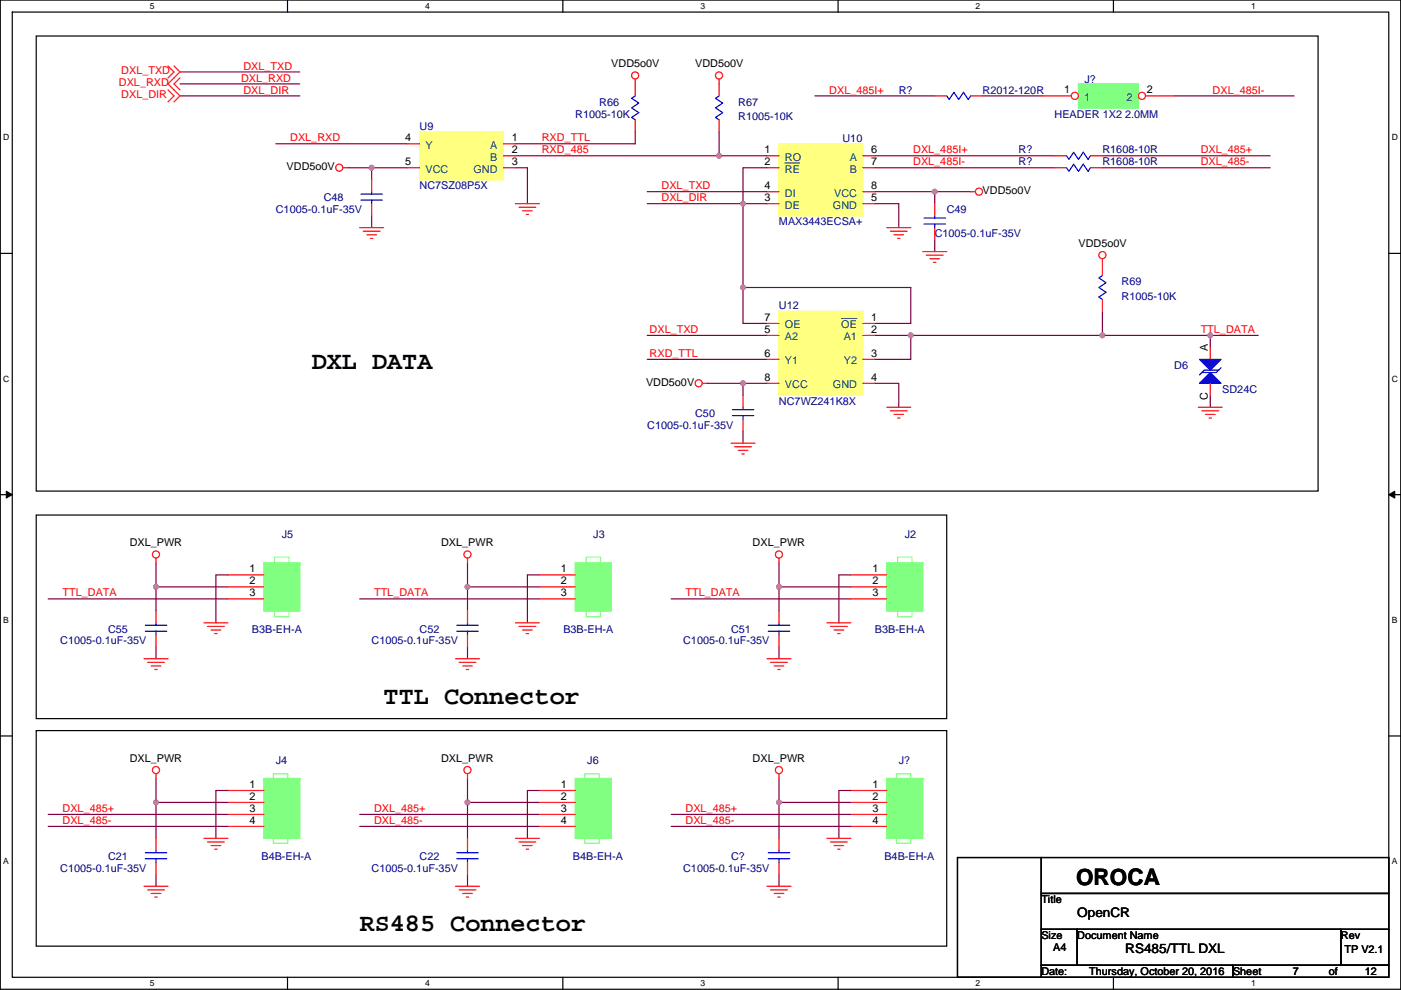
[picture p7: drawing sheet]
<svg xmlns="http://www.w3.org/2000/svg" width="297mm" height="210mm" viewBox="0 0 297 210" stroke-linecap="round" stroke-linejoin="round" font-family="sans-serif">
<path d="M.1 0h296.9v209.8h-296.9zM2.6 2.6h291.8v204.7h-291.8z" fill="none" stroke="#000" stroke-width=".25"/>
<g fill="#fff">
<path d="M31.8 .3h1v2h-1z"/>
<path d="M31.8 207.5h1v2.1h-1z"/>
</g>
<path d="M61 0v2.6M61 207.3v2.5" fill="none" stroke="#000" stroke-width=".25"/>
<g fill="#fff">
<path d="M90.1 .3h1v2h-1z"/>
<path d="M90.1 207.5h1v2.1h-1z"/>
</g>
<path d="M119.3 0v2.6M119.3 207.3v2.5" fill="none" stroke="#000" stroke-width=".25"/>
<g fill="#fff">
<path d="M148.5 .3h1v2h-1z"/>
<path d="M148.5 207.5h1v2.1h-1z"/>
</g>
<path d="M177.7 0v2.6M177.7 207.3v2.5" fill="none" stroke="#000" stroke-width=".25"/>
<g fill="#fff">
<path d="M206.9 .3h1v2h-1z"/>
<path d="M206.9 207.5h1v2.1h-1z"/>
</g>
<path d="M236.1 0v2.6M236.1 207.3v2.5" fill="none" stroke="#000" stroke-width=".25"/>
<g fill="#fff">
<path d="M265.2 .3h1v2h-1z"/>
<path d="M265.2 207.5h1v2.1h-1z"/>
<path d="M.7 28.2h1.3v2h-1.3z"/>
<path d="M295.1 28.2h1.3v2h-1.3z"/>
<path d="M.7 79.3h1.3v2.1h-1.3z"/>
<path d="M295.1 79.3h1.3v2.1h-1.3z"/>
</g>
<path d="M.1 53.7h2.5M294.4 53.7h2.6" fill="none" stroke="#000" stroke-width=".25"/>
<g fill="#fff">
<path d="M.7 130.5h1.2v2h-1.2z"/>
<path d="M295.1 130.5h1.2v2h-1.2z"/>
</g>
<path d="M.1 104.9h2.5M294.4 104.9h2.6" fill="none" stroke="#000" stroke-width=".25"/>
<path d="M1.3 104.2l1.3 .7-1.3 .7zM294.4 104.9l1.3-.7v1.4z" fill="#000" stroke="#000" stroke-width=".21"/>
<g fill="#fff">
<path d="M.7 181.7h1.2v2h-1.2z"/>
<path d="M295.1 181.7h1.2v2h-1.2z"/>
</g>
<g fill="none" stroke="#000" stroke-width=".25">
<path d="M7.7 7.6h271.8v96.6h-271.8zM7.7 109.2h193v43.2h-193zM.1 156.1h2.5M7.7 155h193v45.7h-193zM294.4 156.1h2.6M203 181.9h17.8v25.4h-17.8zM220.8 197.1h7.6v7.6h-7.6zM220.8 189.5h73.6v7.6h-73.6zM220.8 181.9h73.6v7.6h-73.6zM228.4 197.1h55.9v7.6h-55.9zM284.3 197.1h10.1v7.6h-10.1zM220.8 204.7h40.6v2.6h-40.6z"/>
<path d="M261.4 204.7h33v2.6h-33z"/>
</g>
<g fill="none" stroke="#800040" stroke-width=".25">
<path d="M38.2 17.8h25.4M38.2 15.3h25.4M38.2 20.3h25.4M58.5 30.5h27.9M73.7 35.6h5.1M78.8 35.6v2.5M78.8 35.6h7.6M109.3 35.6h2.5v7.6M109.3 33h43.2M134.7 28v2.5h-25.4M152.5 33h10.1M152.5 28v5"/>
<path d="M162.6 35.6h-5.1v25.4M172.8 20.3h25.4M185.5 33h38.1M185.5 35.6h38.1M208.3 20.3h12.7M233.7 35.6h35.6M233.7 33h35.6M249 20.3h25.4M78.8 45.7v2.6M137.2 43.2h25.4M137.2 40.7h25.4M185.5 40.7h12.7"/>
<path d="M185.5 43.2h5.1v5.1M198.2 40.7h7.6M198.2 50.8v2.6M198.2 40.7v2.5M137.2 76.2h25.4M137.2 71.1h25.4M157.5 61h35.6v7.6h-7.6M157.5 61v7.6h5.1M185.5 71.1h7.6M193.1 71.1v5.1h-7.6M193.1 71.1h40.6M233.7 71.1h22.9"/>
<path d="M233.7 66.1v5M256.6 71.1h10.2M256.6 71.1v2.6M149.9 81.3h7.6M157.5 81.3h5.1M157.5 91.5v2.5M157.5 81.3v2.5M185.5 81.3h5.1v5.1M256.6 83.8v2.6M33.1 119.4v5.1M99.1 119.4v5.1M165.2 119.4v5.1h15.2"/>
<path d="M10.2 127h38.1M33.1 124.5h15.2M33.1 124.5v5.1M33.1 137.2v2.5M48.3 121.9h-2.5v10.2M76.3 127h38.1M99.1 137.2v2.5M99.1 124.5v5.1M99.1 124.5h15.3M114.4 121.9h-2.6v10.2M142.3 127h38.1M165.2 137.2v2.5"/>
<path d="M165.2 124.5v5.1M180.4 121.9h-2.5v10.2M10.2 172.7h38.1M10.2 175.3h38.1M33.1 170.2h15.2M33.1 165.1v5.1M33.1 170.2v7.6M48.3 167.7h-2.5v10.1M76.3 175.3h38.1M76.3 172.7h38.1M99.1 170.2h15.3M99.1 165.1v5.1"/>
<path d="M99.1 170.2v7.6M114.4 167.7h-2.6v10.1M142.3 175.3h38.1M142.3 172.7h38.1M165.2 165.1v5.1h15.2M165.2 170.2v7.6M180.4 167.7h-2.5v10.1M33.1 185.4v2.6M99.1 185.4v2.6M165.2 185.4v2.6"/>
</g>
<g fill="#f0f" stroke="#f0f" stroke-width=".25">
<circle cx="78.8" cy="35.6" r=".5"/>
<circle cx="152.4" cy="33" r=".5"/>
<circle cx="193.1" cy="71.1" r=".5"/>
<circle cx="157.5" cy="43.2" r=".5"/>
<circle cx="157.5" cy="61" r=".5"/>
<circle cx="233.7" cy="71.1" r=".5"/>
<circle cx="198.2" cy="40.6" r=".5"/>
<circle cx="157.5" cy="81.3" r=".5"/>
<circle cx="256.6" cy="71.1" r=".5"/>
<circle cx="33.1" cy="170.2" r=".5"/>
<circle cx="99.1" cy="170.2" r=".5"/>
<circle cx="165.1" cy="124.5" r=".5"/>
<circle cx="99.1" cy="124.5" r=".5"/>
<circle cx="33.1" cy="124.5" r=".5"/>
<circle cx="165.1" cy="170.2" r=".5"/>
</g>
<g fill="none" stroke="#f00" stroke-width=".25">
<path d="M35.6 19.1l1.3 1.2-1.3 1.3M35.6 14l1.3 1.3-1.3 1.2M36.9 14l1.3 1.3-2.6 2.5 2.6 2.5-1.3 1.3M38.2 16.5l-1.3 1.3 1.3 1.3M134.7 16.8v1M152.5 16.8v1M72.7 35.6h1M76.3 48.3h5M77 49h3.6M77.8 49.8h2M78.5 50.6h.6M109.3 43.2h5.1"/>
<path d="M110 44h3.6M110.8 44.7h2M111.6 45.5h.5M188 48.3h5.1M188.8 49h3.5M189.5 49.8h2.1M190.3 50.6h.5M195.6 53.4h5.1M196.4 54.1h3.6M197.2 54.9h2M197.9 55.6h.5M198.2 43.2v2.5"/>
<path d="M198.2 48.3v2.5M205.8 40.7h1M233.7 54.9v1M162.6 76.2h2.6M162.6 68.6h2.6M162.6 71.1h2.6M182.9 76.2h2.6M182.9 68.6h2.6M182.9 71.1h2.6M148.9 81.3h1M155 94h5.1M155.8 94.8h3.5"/>
<path d="M156.5 95.5h2.1M157.3 96.3h.5M162.6 81.3h2.6M182.9 81.3h2.6M188 86.4h5.1M188.8 87.1h3.5M189.5 87.9h2.1M190.3 88.7h.5M254.1 86.4h5M254.8 87.1h3.6M255.6 87.9h2M256.3 88.7h.6"/>
<path d="M33.1 118.4v1M99.1 118.4v1M165.2 118.4v1M30.5 139.7h5.1M43.2 132.1h5.1M44 132.9h3.6M44.8 133.6h2M45.5 134.4h.5M96.6 139.7h5.1M99.1 129.6v2.5M99.1 134.6v2.6M109.3 132.1h5.1"/>
<path d="M110 132.9h3.6M110.8 133.6h2M111.6 134.4h.5M162.6 139.7h5.1M175.3 132.1h5.1M176.1 132.9h3.5M176.8 133.6h2.1M177.6 134.4h.5M31.3 140.5h3.6M32.1 141.2h2M32.8 142h.5M97.3 140.5h3.6"/>
<path d="M98.1 141.2h2M98.9 142h.5M163.4 140.5h3.5M164.1 141.2h2.1M164.9 142h.5M33.1 164.1v1M43.2 177.8h5.1M44 178.6h3.6M44.8 179.3h2M99.1 164.1v1M109.3 177.8h5.1M110 178.6h3.6"/>
<path d="M110.8 179.3h2M165.2 164.1v1M175.3 177.8h5.1M176.1 178.6h3.5M176.8 179.3h2.1M30.5 188h5.1M31.3 188.7h3.6M32.1 189.5h2M32.8 190.3h.5M45.5 180.1h.5M96.6 188h5.1M97.3 188.7h3.6"/>
<path d="M98.1 189.5h2M98.9 190.3h.5M111.6 180.1h.5M162.6 188h5.1M163.4 188.7h3.5M164.1 189.5h2.1M164.9 190.3h.5M177.6 180.1h.5"/>
<circle cx="134.7" cy="16" r=".76"/>
<circle cx="152.4" cy="16" r=".76"/>
<circle cx="71.9" cy="35.6" r=".76"/>
<circle cx="207.6" cy="40.6" r=".76"/>
<circle cx="233.7" cy="54.1" r=".76"/>
<circle cx="148.1" cy="81.3" r=".76"/>
<circle cx="33.1" cy="117.6" r=".76"/>
<circle cx="99.1" cy="117.6" r=".76"/>
<circle cx="165.1" cy="117.6" r=".76"/>
<circle cx="33.1" cy="163.3" r=".76"/>
<circle cx="99.1" cy="163.3" r=".76"/>
<circle cx="165.1" cy="163.3" r=".76"/>
</g>
<path d="M195.9 47.5h4.6M195.9 46.2h4.6M198.2 45.7v.5M198.2 47.5v.8M96.8 133.9h4.6M96.8 132.6h4.6M99.1 132.1v.5M99.1 133.9v.7" fill="none" stroke="#00f" stroke-width=".25"/>
<path d="M165.2 66.1h17.7v17.7h-17.7z" fill="none" stroke="#ffff80" stroke-width=".25"/>
<path d="M165.2 66.1v17.7h17.7v-17.7z" fill-rule="evenodd" fill="#ffff80" stroke="#ffff80" stroke-width=".25"/>
<path d="M178.4 67.6h3.3" fill="none" stroke="#004080" stroke-width=".21"/>
<path d="M228.7 17.8h12.7v5.1h-12.7z" fill="none" stroke="#80ff80" stroke-width=".25"/>
<path d="M228.7 17.8v5.1h12.7v-5.1z" fill-rule="evenodd" fill="#80ff80" stroke="#80ff80" stroke-width=".25"/>
<circle cx="227.9" cy="20.3" r=".76" fill="#fff" stroke="#f00" stroke-width=".25"/>
<path d="M221 20.3h6.1" fill="none" stroke="#f00" stroke-width=".25"/>
<circle cx="242.1" cy="20.3" r=".76" fill="#fff" stroke="#f00" stroke-width=".25"/>
<g fill="none" stroke="#f00" stroke-width=".25">
<path d="M134.7 17.8v2.5M152.5 17.8v2.5M78.8 38.1v2.6M86.4 30.5h2.6M86.4 35.6h2.6M106.7 35.6h2.6M106.7 30.5h2.6M106.7 33h2.6M134.7 25.4v2.6M152.5 25.4v2.6M162.6 33h2.6M162.6 35.6h2.6"/>
<path d="M182.9 33h2.6M182.9 35.6h2.6M198.2 20.3h2.5M205.8 20.3h2.5M223.6 33h2.5M223.6 35.6h2.5M231.2 33h2.5M231.2 35.6h2.5M242.9 20.3h6.1M78.8 43.2v2.5M162.6 43.2h2.6M162.6 40.7h2.6"/>
<path d="M182.9 43.2h2.6M182.9 40.7h2.6M233.7 55.9v2.5M233.7 63.5v2.6M256.6 73.7v2.5M157.5 83.8v2.6M157.5 88.9v2.6M256.6 81.3v2.5M33.1 129.6v2.5M33.1 134.6v2.6M48.3 121.9h7.6M48.3 124.5h7.6"/>
<path d="M48.3 127h7.6M114.4 121.9h7.6M114.4 124.5h7.6M114.4 127h7.6M165.2 129.6v2.5M165.2 134.6v2.6M180.4 121.9h7.6M180.4 124.5h7.6M180.4 127h7.6M33.1 177.8v2.6M48.3 167.7h7.6M48.3 170.2h7.6"/>
<path d="M48.3 172.7h7.6M48.3 175.3h7.6M99.1 177.8v2.6M114.4 167.7h7.6M114.4 170.2h7.6M114.4 172.7h7.6M114.4 175.3h7.6M165.2 177.8v2.6M180.4 167.7h7.6M180.4 170.2h7.6M180.4 172.7h7.6M180.4 175.3h7.6"/>
<path d="M33.1 182.9v2.5M99.1 182.9v2.5M165.2 182.9v2.5"/>
</g>
<g fill="none" stroke="#00f" stroke-width=".25">
<path d="M134.7 20.3l-.8 .5 1.5 1.1-1.5 1 1.5 1-1.5 1 .8 .5M152.5 20.3l-.8 .5 1.5 1.1-1.5 1 1.5 1-1.5 1 .8 .5M205.8 20.3l-.5 .8-1-1.5-1 1.5-1.1-1.5-1 1.5-.5-.8M226.1 33l.5 .8 1-1.5 1.1 1.5 1-1.5 1 1.5 .5-.8M226.1 35.6l.5 .7 1-1.5 1.1 1.5 1-1.5 1 1.5 .5-.7M76.5 42.4h4.6M76.5 41.2h4.6M78.8 40.7v.5M78.8 42.4v.8M233.7 58.4l-.7 .5 1.5 1.1-1.5 1 1.5 1-1.5 1 .7 .5M258.4 78.5h-3.1l-1 1M258.9 78l-1 1h-3.1"/>
<path d="M155.3 88.2h4.5M155.3 86.9h4.5M157.5 86.4v.5M157.5 88.2v.7M30.8 133.9h4.6M30.8 132.6h4.6M33.1 132.1v.5M33.1 133.9v.7M162.9 133.9h4.5M162.9 132.6h4.5M165.2 132.1v.5M165.2 133.9v.7"/>
<path d="M30.8 182.1h4.6M30.8 180.9h4.6M33.1 180.4v.5M33.1 182.1v.8M96.8 182.1h4.6M96.8 180.9h4.6M99.1 180.4v.5M99.1 182.1v.8M162.9 182.1h4.5M162.9 180.9h4.5M165.2 180.4v.5M165.2 182.1v.8"/>
</g>
<g fill="none" stroke="#80ff80" stroke-width=".25">
<path d="M55.9 119.4h7.7v10.2h-7.7zM58.5 119.4h-.3v-1.3h3.1v1.3M122 119.4h7.6v10.2h-7.6zM124.5 119.4h-.2v-1.3h3v1.3M188 119.4h7.6v10.2h-7.6zM190.6 119.4h-.3v-1.3h3.1v1.3M58.2 129.6v1.2h3.1v-1.2h-.3M124.3 129.6v1.2h3v-1.2h-.2M190.3 129.6v1.2h3.1v-1.2h-.3M55.9 165.1h7.7v12.7h-7.7zM58 177.8v1h3v-1M58 165.1v-1h3v1"/>
<path d="M122 165.1h7.6v12.7h-7.6zM124 165.1v-1h3.1v1M124 177.8v1h3.1v-1M188 165.1h7.6v12.7h-7.6zM190.1 165.1v-1h3v1M190.1 177.8v1h3v-1"/>
</g>
<g fill="#80ff80" stroke="#80ff80" stroke-width=".25">
<path d="M55.9 119.4v10.2h7.7v-10.2z" fill-rule="evenodd"/>
<path d="M188 119.4v10.2h7.6v-10.2z" fill-rule="evenodd"/>
<path d="M122 165.1v12.7h7.6v-12.7z" fill-rule="evenodd"/>
<path d="M55.9 165.1v12.7h7.7v-12.7z" fill-rule="evenodd"/>
<path d="M122 119.4v10.2h7.6v-10.2z" fill-rule="evenodd"/>
<path d="M188 165.1v12.7h7.6v-12.7z" fill-rule="evenodd"/>
</g>
<g fill="#00f" stroke="#00f" stroke-width=".25">
<path d="M254.3 81.3l2.3-2.3 2.3 2.3z" fill-rule="evenodd"/>
<path d="M254.3 76.2h4.6l-2.3 2.3z" fill-rule="evenodd"/>
</g>
<path d="M89 28h17.7v10.1h-17.7zM165.2 30.5h17.7v15.2h-17.7z" fill="none" stroke="#ffff80" stroke-width=".25"/>
<g fill="#ffff80" stroke="#ffff80" stroke-width=".25">
<path d="M89 28v10.1h17.7v-10.1z" fill-rule="evenodd"/>
<path d="M165.2 30.5v15.2h17.7v-15.2z" fill-rule="evenodd"/>
</g>
<path d="M166.4 34.6h3.2" fill="none" stroke="#004080" stroke-width=".21"/>
<g fill="#f0f" stroke="#f0f" stroke-width=".25">
<circle cx="78.8" cy="35.6" r=".5"/>
<circle cx="152.4" cy="33" r=".5"/>
<circle cx="193.1" cy="71.1" r=".5"/>
<circle cx="157.5" cy="43.2" r=".5"/>
<circle cx="157.5" cy="61" r=".5"/>
<circle cx="233.7" cy="71.1" r=".5"/>
<circle cx="198.2" cy="40.6" r=".5"/>
<circle cx="157.5" cy="81.3" r=".5"/>
<circle cx="256.6" cy="71.1" r=".5"/>
<circle cx="33.1" cy="170.2" r=".5"/>
<circle cx="99.1" cy="170.2" r=".5"/>
<circle cx="165.1" cy="124.5" r=".5"/>
<circle cx="99.1" cy="124.5" r=".5"/>
<circle cx="33.1" cy="124.5" r=".5"/>
<circle cx="165.1" cy="170.2" r=".5"/>
</g>
<g font-size="5.3">
<text x="66.1" y="78.2">DXL DATA</text>
<text x="81.3" y="149.3">TTL Connector</text>
<text x="76.3" y="197.5">RS485 Connector</text>
</g>
<text font-size="4.8" x="228.2" y="187.6">OROCA</text>
<g font-size="2.8">
<text x="228.4" y="194.5">OpenCR</text>
<text x="238.6" y="202.2">RS485/TTL DXL</text>
</g>
<g font-size="2.3" fill="#f00">
<text x="25.7" y="15.8">DXL_TXD</text>
<text x="51.1" y="17.3">DXL_RXD</text>
<text x="51.6" y="14.8">DXL_TXD</text>
<text x="25.2" y="18.3">DXL_RXD</text>
<text x="25.7" y="20.9">DXL_DIR</text>
<text x="51.6" y="19.8">DXL_DIR</text>
<text x="175.8" y="19.8">DXL_485I+</text>
<text x="257.1" y="19.8">DXL_485I-</text>
<text x="61.5" y="30">DXL_RXD</text>
<text x="114.9" y="30">RXD_TTL</text>
<text x="114.9" y="32.5">RXD_485</text>
<text x="193.6" y="32.5">DXL_485I+</text>
<text x="193.6" y="35.1">DXL_485I-</text>
<text x="254.6" y="35.1">DXL_485-</text>
<text x="254.6" y="32.5">DXL_485+</text>
<text x="140.3" y="40.2">DXL_TXD</text>
<text x="140.3" y="42.7">DXL_DIR</text>
<text x="137.7" y="70.6">DXL_TXD</text>
<text x="254.6" y="70.6">TTL_DATA</text>
<text x="137.7" y="75.7">RXD_TTL</text>
<text x="13.3" y="126.5">TTL_DATA</text>
<text x="79.3" y="126.5">TTL_DATA</text>
<text x="145.3" y="126.5">TTL_DATA</text>
<text x="13.3" y="172.2">DXL_485+</text>
<text x="79.3" y="172.2">DXL_485+</text>
<text x="145.3" y="172.2">DXL_485+</text>
<text x="13.3" y="174.8">DXL_485-</text>
<text x="79.3" y="174.8">DXL_485-</text>
<text x="145.3" y="174.8">DXL_485-</text>
</g>
<g font-size="2.3">
<text x="129.6" y="14.3">VDD5o0V</text>
<text x="147.4" y="14.3">VDD5o0V</text>
<text x="225.6" y="19.8">1</text>
<text x="243.1" y="19.8">2</text>
<text x="85.9" y="30">4</text>
<text x="108.5" y="30">1</text>
<text x="85.9" y="35.1">5</text>
<text x="108.5" y="35.1">3</text>
<text x="108.5" y="32.5">2</text>
<text x="162.1" y="35.1">2</text>
<text x="162.1" y="32.5">1</text>
<text x="184.7" y="32.5">6</text>
<text x="184.7" y="35.1">7</text>
<text x="60.8" y="36.1">VDD5o0V</text>
<text x="162.1" y="40.1">4</text>
<text x="184.7" y="40.1">8</text>
<text x="208.3" y="41.2">VDD5o0V</text>
<text x="162.1" y="42.7">3</text>
<text x="184.7" y="42.7">5</text>
<text x="228.7" y="52.4">VDD5o0V</text>
<text x="162.1" y="68.1">7</text>
<text x="162.1" y="70.6">5</text>
<text x="184.7" y="70.6">2</text>
<text x="184.7" y="68.1">1</text>
<text x="162.1" y="75.7">6</text>
<text x="184.7" y="75.7">3</text>
<text x="256.1" y="74.4" transform="rotate(-90 256.1 74.4)">A</text>
<text x="137" y="81.8">VDD5o0V</text>
<text x="162.1" y="80.8">8</text>
<text x="184.7" y="80.8">4</text>
<text x="256.1" y="84.8" transform="rotate(-90 256.1 84.8)">C</text>
<text x="27.5" y="115.9">DXL_PWR</text>
<text x="93.5" y="115.9">DXL_PWR</text>
<text x="159.6" y="115.9">DXL_PWR</text>
<text x="52.9" y="121.4">1</text>
<text x="52.9" y="124">2</text>
<text x="118.9" y="121.4">1</text>
<text x="118.9" y="124">2</text>
<text x="185" y="121.4">1</text>
<text x="185" y="124">2</text>
<text x="52.9" y="126.5">3</text>
<text x="118.9" y="126.5">3</text>
<text x="185" y="126.5">3</text>
<text x="27.5" y="161.6">DXL_PWR</text>
<text x="93.5" y="161.6">DXL_PWR</text>
<text x="159.6" y="161.6">DXL_PWR</text>
<text x="52.9" y="167.1">1</text>
<text x="118.9" y="167.1">1</text>
<text x="185" y="167.1">1</text>
<text x="52.9" y="169.7">2</text>
<text x="52.9" y="172.2">3</text>
<text x="118.9" y="169.7">2</text>
<text x="118.9" y="172.2">3</text>
<text x="185" y="169.7">2</text>
<text x="185" y="172.2">3</text>
<text x="52.9" y="174.8">4</text>
<text x="118.9" y="174.8">4</text>
<text x="185" y="174.8">4</text>
<text x="220.8" y="191.6">Title</text>
<text x="220.8" y="199.2">Size</text>
<text x="223.3" y="201.7">A4</text>
<text x="228.4" y="199.2">Document Name</text>
<text x="284.3" y="199.2">Rev</text>
<text x="285" y="202.2">TP V2.1</text>
<text x="220.8" y="206.8">Date:</text>
<text x="230.9" y="206.8">Thursday, October 20, 2016</text>
<text x="261.4" y="206.8">Sheet</text>
<text x="274.1" y="206.8">7</text>
<text x="281.7" y="206.8">of</text>
<text x="289.4" y="206.8">12</text>
</g>
<g font-size="2.3" fill="#000080">
<text x="229.9" y="17.6">J?</text>
<text x="127.1" y="22.4">R66</text>
<text x="156.5" y="22.4">R67</text>
<text x="190.6" y="19.9">R?</text>
<text x="208.3" y="19.9">R2012-120R</text>
<text x="89" y="27.5">U9</text>
<text x="122" y="24.9">R1005-10K</text>
<text x="156.5" y="25.4">R1005-10K</text>
<text x="223.6" y="24.9">HEADER 1X2 2.0MM</text>
<text x="178.6" y="30">U10</text>
<text x="216" y="32.6">R?</text>
<text x="216" y="35.1">R?</text>
<text x="233.7" y="32.6">R1608-10R</text>
<text x="233.7" y="35.1">R1608-10R</text>
<text x="89" y="40.2">NC7SZ08P5X</text>
<text x="58.5" y="45.3">C1005-0.1uF-35V</text>
<text x="68.6" y="42.7">C48</text>
<text x="165.2" y="47.8">MAX3443ECSA+</text>
<text x="200.7" y="45.3">C49</text>
<text x="198.2" y="50.3">C1005-0.1uF-35V</text>
<text x="165.2" y="65.6">U12</text>
<text x="237.8" y="60.5">R69</text>
<text x="237.8" y="63.5">R1005-10K</text>
<text x="249" y="78.3">D6</text>
<text x="259.1" y="83.4">SD24C</text>
<text x="147.4" y="88.4">C50</text>
<text x="165.2" y="85.9">NC7WZ241K8X</text>
<text x="137.2" y="91">C1005-0.1uF-35V</text>
<text x="59.8" y="114.1">J5</text>
<text x="125.8" y="114.1">J3</text>
<text x="191.8" y="114.1">J2</text>
<text x="12.8" y="136.7">C1005-0.1uF-35V</text>
<text x="22.9" y="134.2">C55</text>
<text x="53.4" y="134.2">B3B-EH-A</text>
<text x="78.8" y="136.7">C1005-0.1uF-35V</text>
<text x="89" y="134.2">C52</text>
<text x="119.4" y="134.2">B3B-EH-A</text>
<text x="144.8" y="136.7">C1005-0.1uF-35V</text>
<text x="155" y="134.2">C51</text>
<text x="185.5" y="134.2">B3B-EH-A</text>
<text x="58.5" y="162.1">J4</text>
<text x="124.5" y="162.1">J6</text>
<text x="190.6" y="162.1">J?</text>
<text x="12.8" y="185">C1005-0.1uF-35V</text>
<text x="22.9" y="182.4">C21</text>
<text x="55.4" y="182.4">B4B-EH-A</text>
<text x="78.8" y="185">C1005-0.1uF-35V</text>
<text x="89" y="182.4">C22</text>
<text x="121.5" y="182.4">B4B-EH-A</text>
<text x="144.8" y="185">C1005-0.1uF-35V</text>
<text x="155" y="182.4">C?</text>
<text x="187.5" y="182.4">B4B-EH-A</text>
</g>
<g font-size="2.3" fill="#004080">
<text x="229.9" y="21.4">1</text>
<text x="238.8" y="21.4">2</text>
<text x="90.2" y="31.5">Y</text>
<text x="103.9" y="31.5">A</text>
<text x="103.9" y="34.1">B</text>
<text x="166.4" y="34.1">RO</text>
<text x="180.1" y="34.1">A</text>
<text x="90.2" y="36.6">VCC</text>
<text x="100.4" y="36.6">GND</text>
<text x="166.4" y="36.6">RE</text>
<text x="166.4" y="41.7">DI</text>
<text x="176.8" y="41.7">VCC</text>
<text x="180.1" y="36.6">B</text>
<text x="166.4" y="44.2">DE</text>
<text x="176.6" y="44.2">GND</text>
<text x="166.4" y="69.6">OE</text>
<text x="178.4" y="69.6">OE</text>
<text x="166.4" y="77.3">Y1</text>
<text x="166.4" y="72.2">A2</text>
<text x="178.9" y="72.2">A1</text>
<text x="178.9" y="77.3">Y2</text>
<text x="166.4" y="82.3">VCC</text>
<text x="176.6" y="82.3">GND</text>
</g>
<g font-size="1.8">
<text x="31.8" y="1.9">5</text>
<text x="90.1" y="1.9">4</text>
<text x="148.5" y="1.9">3</text>
<text x="206.9" y="1.9">2</text>
<text x="265.2" y="1.9">1</text>
<text x=".7" y="29.8">D</text>
<text x="295.1" y="29.8">D</text>
<text x=".7" y="81">C</text>
<text x="295.1" y="81">C</text>
<text x=".7" y="132.1">B</text>
<text x="295.1" y="132.1">B</text>
<text x=".7" y="183.3">A</text>
<text x="295.1" y="183.3">A</text>
<text x="31.8" y="209.2">5</text>
<text x="90.1" y="209.2">4</text>
<text x="148.5" y="209.2">3</text>
<text x="206.9" y="209.2">2</text>
<text x="265.2" y="209.2">1</text>
</g>
</svg>
